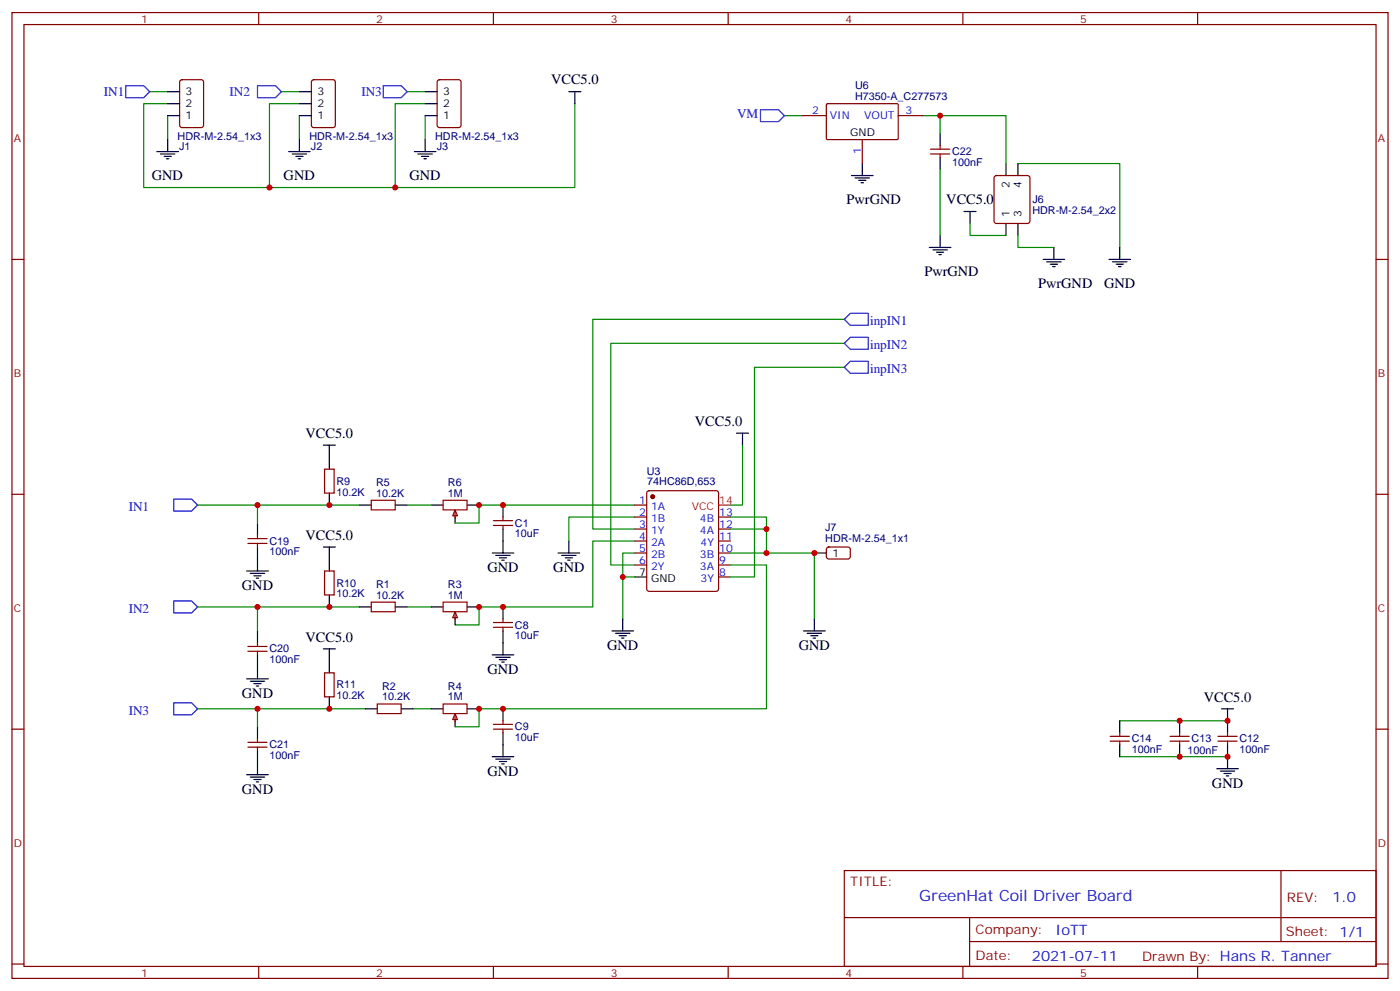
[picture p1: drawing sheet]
<svg xmlns="http://www.w3.org/2000/svg" width="412mm" height="292mm" viewBox="0 0 412 292" stroke-linecap="round" stroke-linejoin="round" font-family="sans-serif">
<g fill="none" stroke="#870000" stroke-width=".35">
<path d="M3.5 3.7h405.4v284.3h-405.4zM7.1 7.2h398.2v277.3h-398.2zM76.2 3.7v3.5M145.3 3.7v3.5M214.5 3.7v3.5M283.6 3.7v3.5M352.8 3.7v3.5M53.2 23.7l.4-.2h5.7l.6 .4 .1 13-.5 .6-5.9 .1-.6-.5-.1-12.9zM92 23.7l.4-.2h5.7l.6 .4 .1 13-.5 .6-5.9 .1-.6-.5-.1-12.9zM129 23.7l.5-.2h5.6l.7 .4v13l-.4 .6-5.9 .1-.7-.5v-12.9zM236.4 34h7M243.5 30.7l.3-.2 20.6 .1 .2 .3-.1 10-.3 .2-20.6-.1-.2-.3z"/>
<path d="M264.6 34h7M254 41.1v7.1M274.1 45.3h5.7M274.1 43.9h5.7M276.9 42.9v1M276.9 45.3v1.1M293 51.9l.5-.2h9.2l.5 .2 .2 .5v12.7l-.2 .5-.5 .2h-9.2l-.5-.2-.2-.5v-12.7zM3.5 76.4h3.6M405.3 76.4h3.6M95.6 138.1h2.8v7.1h-2.8zM3.5 145.5h3.6M73 160h5.7"/>
<path d="M73 158.6h5.7M75.8 157.5v1.1M75.8 160v1M109.4 147.3h7v2.8h-7zM134.1 150.1l.7 1.8h-1.5zM134.1 150.5v2.1M145.3 154.7h5.7M145.3 153.3h5.7M148.2 152.2v1.1M148.2 154.7v1.1M187 148.7h3.5M187 152.2h3.5"/>
<path d="M187 155.8h3.5M187 159.3h3.5M190.7 144.7l.5-.2h19.8l.5 .2 .2 .5v28.2l-.3 .5-.4 .2h-19.8l-.5-.2-.2-.5v-28.2zM211.7 152.2h3.5M211.7 155.8h3.5M211.7 159.3h3.5M405.3 145.5h3.6M95.6 168.1h2.8v7.1h-2.8zM109.4 177.3h7v2.8h-7zM187 162.8h3.5M187 166.3h3.5M211.7 162.8h3.5"/>
<path d="M211.7 166.3h3.5M211.7 169.9h3.5M243.7 161.2l.4-.2 5.9 .1 .5 .6-.1 2.4-.6 .5-6-.1-.4-.6v-2.2zM73 191.7h5.7M73 190.3h5.7M75.8 189.3v1M75.8 191.7v1.1M95.6 198.1h2.8v7h-2.8zM134.1 180.1l.7 1.8h-1.5zM134.1 180.4v2.2M145.3 184.7h5.7M145.3 183.3h5.7"/>
<path d="M148.2 182.2v1.1M148.2 184.7v1M3.5 214.7h3.6M73 220h5.7M73 218.5h5.7M75.8 217.5v1M75.8 220v1M111.1 207.3h7.1v2.8h-7.1zM134.1 210.1l.7 1.7h-1.5zM134.1 210.4v2.1M145.3 214.7h5.7M145.3 213.3h5.7"/>
<path d="M148.2 212.2v1.1M148.2 214.7v1M327 218.2h5.7M327 216.8h5.7M329.8 215.7v1.1M329.8 218.2v1.1M344.7 218.2h5.6M344.7 216.8h5.6M347.5 215.7v1.1M347.5 218.2v1.1M358.8 218.2h5.6M358.8 216.8h5.6"/>
<path d="M361.6 215.7v1.1M361.6 218.2v1.1M405.3 214.7h3.6M248.7 256.3h156.6v28.2h-156.6zM377.3 256.3v20.9M248.7 270.1h156.5M285.6 277.2h119.6M285.6 270.1v14.2M3.5 283.8h3.6M76.2 284.5v3.5M145.3 284.5v3.5M214.5 284.5v3.5"/>
<path d="M283.6 284.5v3.5M352.8 284.5v3.5M405.3 283.8h3.6"/>
</g>
<g fill="none" stroke="#008700" stroke-width=".35">
<path d="M44.1 27h5.3M49.4 30.5h-7.1v24.7h127v-24.7M49.4 34v7.1M82.9 27h5.3M88.2 30.5h-8.8v24.7M88.2 34v7.1M119.9 27h5.3M125.2 30.5h-8.8v24.7M125.2 34v7.1M231.1 34h5.3M271.6 34h24.7v14.2M276.9 34v5.3"/>
<path d="M276.9 49.9v19.4M299.9 48.2h29.9v24.6M285.8 65.8v3.5h10.5M299.9 69.3v3.5h10.5M248.7 94h-74.1v61.8h12.4M248.7 101.1h-68.8v65.2h7.1M248.7 108.1h-26.5v61.8h-7M218.7 131.1v17.6h-3.5M58.2 148.7h47.6M75.8 148.7v5.3M119.9 148.7h7.1M187 159.3h-12.4v19.4h-33.5v5.3h-7"/>
<path d="M187 152.2h-19.4v7.1M187 148.7h-45.9v5.3h-7M215.2 152.2h10.6v10.6M215.2 155.8h10.6M58.2 178.7h47.6M75.8 178.7v7M119.9 178.7h7.1M183.4 169.9h3.6M187 162.8h-3.6v19.4M215.2 162.8h24.7v19.4M215.2 166.3h10.6v42.4h-84.7v5.3h-7M58.2 208.7h49.4"/>
<path d="M75.8 208.7v5.3M121.7 208.7h5.3M329.8 212.2h31.8M329.8 222.8h31.8"/>
</g>
<g fill="none" stroke="#000" stroke-width=".35">
<path d="M49.4 27h3.5M49.4 34h3.5M49.4 30.5h3.5M88.2 27h3.5M88.2 34h3.5M88.2 30.5h3.5M125.2 27h3.6M125.2 34h3.6M125.2 30.5h3.6M167.6 27h3.5M169.3 27v3.5M276.9 39.3v3.6"/>
<path d="M46.2 44.6h6.4M47.3 45.3h4.2M48.3 46h2.1M49 46.7h.7M49.4 41.1v3.5M85 44.6h6.4M86.1 45.3h4.2M87.1 46h2.2M87.8 46.7h.7M88.2 41.1v3.5M122.1 44.6h6.3M123.1 45.3h4.3"/>
<path d="M124.2 46h2.1M124.9 46.7h.7M125.2 41.1v3.5M250.8 51.7h6.4M251.9 52.4h4.2M252.9 53.1h2.2M253.6 53.8h.8M254 48.2v3.5M276.9 46.4v3.5M296.3 48.2v3.5M299.9 48.2v3.5M273.8 72.8h6.3"/>
<path d="M274.8 73.6h4.2M275.9 74.3h2.1M276.6 75h.7M276.9 69.3v3.5M284 62.3h3.5M285.8 62.3v3.5M296.3 65.8v3.5M299.9 65.8v3.5M307.3 76.4h6.3M308.3 77.1h4.3M309.4 77.8h2.1M310.1 78.5h.7"/>
<path d="M310.4 72.8v3.6M326.7 76.4h6.3M327.7 77.1h4.3M328.8 77.8h2.1M329.5 78.5h.7M329.8 72.8v3.6M95.2 131.1h3.6M97 131.1v7M217 127.5h3.5M218.7 127.5v3.6M75.8 154v3.5M97 145.2v3.5"/>
<path d="M105.8 148.7h3.6M116.4 148.7h3.5M127 148.7h3.5M134.1 152.2v1.8M137.6 148.7h3.5M148.2 148.7v3.5M148.2 155.8v7M167.6 159.3v3.5M72.7 168.1h6.3M73.7 168.8h4.3M74.8 169.5h2.1M75.5 170.2h.7"/>
<path d="M75.8 161v7.1M95.2 161h3.6M97 161v7.1M97 175.2v3.5M105.8 178.7h3.6M116.4 178.7h3.5M127 178.7h3.5M137.6 178.7h3.5M145 162.8h6.3M146 163.5h4.3M147.1 164.2h2.1M147.8 164.9h.7"/>
<path d="M148.2 178.7v3.5M164.4 162.8h6.3M165.5 163.5h4.2M166.5 164.2h2.1M167.2 164.9h.7M187 169.9h3.5M239.9 162.8h3.5M72.7 199.8h6.3M75.8 185.7v3.6M75.8 192.8v7M95.2 191h3.6M97 191v7.1"/>
<path d="M134.1 182.2v1.8M145 192.8h6.3M146 193.5h4.3M147.1 194.2h2.1M147.8 194.9h.7M148.2 185.7v7.1M180.3 185.7h6.3M181.3 186.4h4.3M182.4 187.1h2.1M183.1 187.9h.7M183.4 182.2v3.5M236.7 185.7h6.4"/>
<path d="M237.8 186.4h4.2M238.8 187.1h2.1M239.5 187.9h.7M239.9 182.2v3.5M73.7 200.6h4.3M74.8 201.3h2.1M75.5 202h.7M75.8 214v3.5M97 205.1v3.6M107.6 208.7h3.5M118.2 208.7h3.5M127 208.7h3.5"/>
<path d="M134.1 212.2v1.8M137.6 208.7h3.5M148.2 208.7v3.5M148.2 215.7v7.1M329.8 212.2v3.5M329.8 219.3v3.5M347.5 212.2v3.5M347.5 219.3v3.5M359.8 208.7h3.6M361.6 208.7v7M361.6 219.3v7M72.7 228.1h6.3"/>
<path d="M73.7 228.8h4.3M74.8 229.5h2.1M75.5 230.2h.7M75.8 221v7.1M145 222.8h6.3M146 223.5h4.3M147.1 224.2h2.1M147.8 224.9h.7M358.4 226.3h6.4M359.5 227h4.2M360.5 227.7h2.2M361.2 228.4h.7"/>
</g>
<path d="M37 25.2h5.3l1.8 1.8-1.8 1.8h-5.3zM75.8 25.2h5.3l1.8 1.8-1.8 1.8h-5.3zM112.9 25.2h5.3l1.7 1.8-1.7 1.8h-5.3zM224 32.3h5.3l1.8 1.7-1.8 1.8h-5.3zM250.5 99.3h5.3v3.5h-5.3l-1.8-1.7zM250.5 92.3h5.3v3.5h-5.3l-1.8-1.8zM250.5 106.4h5.3v3.5h-5.3l-1.8-1.8zM51.2 146.9h5.2l1.8 1.8-1.8 1.8h-5.2zM51.2 176.9h5.2l1.8 1.8-1.8 1.7h-5.2zM51.2 206.9h5.2l1.8 1.8-1.8 1.7h-5.2z" fill="none" stroke="#00f" stroke-width=".35"/>
<path d="M130.5 147.3h7.1v2.8h-7.1zM130.5 177.3h7.1v2.8h-7.1zM130.5 207.3h7.1v2.8h-7.1z" fill="none" stroke="#a10000" stroke-width=".35"/>
<circle cx="192.3" cy="146.2" r=".53" fill="#870000" stroke="#870000" stroke-width=".35"/>
<path d="M211.7 148.7h3.5" fill="none" stroke="#f00" stroke-width=".35"/>
<g fill="#c00">
<circle cx="79.4" cy="55.2" r=".88"/>
<circle cx="116.4" cy="55.2" r=".88"/>
<circle cx="141.1" cy="208.7" r=".88"/>
<circle cx="183.4" cy="169.9" r=".88"/>
<circle cx="148.2" cy="208.7" r=".88"/>
<circle cx="148.2" cy="178.7" r=".88"/>
<circle cx="148.2" cy="148.7" r=".88"/>
<circle cx="141.1" cy="148.7" r=".88"/>
<circle cx="141.1" cy="178.7" r=".88"/>
<circle cx="225.8" cy="162.8" r=".88"/>
<circle cx="225.8" cy="155.8" r=".88"/>
<circle cx="239.9" cy="162.8" r=".88"/>
<circle cx="361.6" cy="212.2" r=".88"/>
<circle cx="347.5" cy="212.2" r=".88"/>
<circle cx="347.5" cy="222.8" r=".88"/>
<circle cx="361.6" cy="222.8" r=".88"/>
<circle cx="97" cy="178.7" r=".88"/>
<circle cx="97" cy="148.7" r=".88"/>
<circle cx="97" cy="208.7" r=".88"/>
<circle cx="75.8" cy="148.7" r=".88"/>
<circle cx="75.8" cy="178.7" r=".88"/>
<circle cx="75.8" cy="208.7" r=".88"/>
<circle cx="276.9" cy="34" r=".88"/>
</g>
<text font-size="4.6" fill="#00f" x="270.8" y="265.3">GreenHat Coil Driver Board</text>
<g font-size="4.2">
<text x="162.3" y="24.9">VCC5.0</text>
<text x="44.7" y="53.1">GND</text>
<text x="83.6" y="53.1">GND</text>
<text x="120.6" y="53.1">GND</text>
<text x="249.4" y="60.1">PwrGND</text>
<text x="278.8" y="60.1">VCC5.0</text>
<text x="272.3" y="81.3">PwrGND</text>
<text x="305.8" y="84.8">PwrGND</text>
<text x="325.2" y="84.8">GND</text>
<text x="204.7" y="125.4">VCC5.0</text>
<text x="90" y="128.9">VCC5.0</text>
<text x="90" y="158.9">VCC5.0</text>
<text x="71.3" y="173.7">GND</text>
<text x="143.6" y="168.5">GND</text>
<text x="163" y="168.5">GND</text>
<text x="90" y="188.9">VCC5.0</text>
<text x="178.9" y="191.4">GND</text>
<text x="235.3" y="191.4">GND</text>
<text x="143.6" y="198.4">GND</text>
<text x="71.3" y="205.5">GND</text>
<text x="354.6" y="206.6">VCC5.0</text>
<text x="71.3" y="233.7">GND</text>
<text x="143.6" y="228.4">GND</text>
<text x="357" y="232">GND</text>
</g>
<g font-size="4.2" fill="#00f">
<text x="392.5" y="265.6">1.0</text>
<text x="310.9" y="275.1">IoTT</text>
<text x="304" y="282.9">2021-07-11</text>
</g>
<g font-size="3.9" fill="#00f">
<text x="30.6" y="28.2">IN1</text>
<text x="67.6" y="28.2">IN2</text>
<text x="106.4" y="28.2">IN3</text>
<text x="217.1" y="34.7">VM</text>
<text x="256.3" y="95.8">inpIN1</text>
<text x="256.3" y="102.8">inpIN2</text>
<text x="256.3" y="109.9">inpIN3</text>
<text x="37.9" y="150.5">IN1</text>
<text x="37.9" y="180.5">IN2</text>
<text x="37.9" y="210.4">IN3</text>
</g>
<g font-size="3.9" fill="#800">
<text x="250.5" y="260.9">TITLE:</text>
<text x="379.1" y="265.6">REV:</text>
<text x="287.4" y="275.1">Company:</text>
<text x="378.7" y="275.7">Sheet: 1/1</text>
<text x="287.4" y="282.8">Date:</text>
<text x="336.4" y="282.8">Drawn By: Hans R. Tanner</text>
</g>
<g font-size="3.2" fill="#800">
<text x="41.6" y="6.7">1</text>
<text x="110.8" y="6.7">2</text>
<text x="179.9" y="6.7">3</text>
<text x="249.1" y="6.7">4</text>
<text x="318.2" y="6.7">5</text>
<text x="4.1" y="41.8">A</text>
<text x="405.9" y="41.8">A</text>
<text x="4.1" y="110.9">B</text>
<text x="405.9" y="110.9">B</text>
<text x="4.1" y="180.1">C</text>
<text x="405.9" y="180.1">C</text>
<text x="4.1" y="249.2">D</text>
<text x="405.9" y="249.2">D</text>
<text x="41.6" y="287.5">1</text>
<text x="110.8" y="287.5">2</text>
<text x="179.9" y="287.5">3</text>
<text x="249.1" y="287.5">4</text>
<text x="318.2" y="287.5">5</text>
</g>
<g font-size="3.2">
<text x="54.7" y="28">3</text>
<text x="93.5" y="28">3</text>
<text x="130.5" y="28">3</text>
<text x="54.7" y="35.1">1</text>
<text x="54.7" y="31.6">2</text>
<text x="93.5" y="35.1">1</text>
<text x="93.5" y="31.6">2</text>
<text x="130.5" y="35.1">1</text>
<text x="130.5" y="31.6">2</text>
<text x="250.5" y="40.2">GND</text>
<text x="297.4" y="55.5" transform="rotate(-90 297.4 55.5)">2</text>
<text x="300.9" y="55.5" transform="rotate(-90 300.9 55.5)">4</text>
<text x="297.4" y="64" transform="rotate(-90 297.4 64)">1</text>
<text x="300.9" y="64" transform="rotate(-90 300.9 64)">3</text>
<text x="245.2" y="163.9">1</text>
<text x="188.3" y="169.5">7</text>
<text x="191.8" y="171.3">GND</text>
</g>
<g font-size="3.2" fill="#000080">
<text x="251.9" y="29.5">H7350-A_C277573</text>
<text x="251.9" y="26.3">U6</text>
<text x="52.3" y="41.1">HDR-M-2.54_1x3</text>
<text x="91.1" y="41.1">HDR-M-2.54_1x3</text>
<text x="128.2" y="41.1">HDR-M-2.54_1x3</text>
<text x="52.8" y="44">J1</text>
<text x="91.6" y="44">J2</text>
<text x="128.6" y="44">J3</text>
<text x="280.5" y="45.7">C22</text>
<text x="280.5" y="48.9">100nF</text>
<text x="304.1" y="59.8">J6</text>
<text x="304.1" y="63">HDR-M-2.54_2x2</text>
<text x="99.1" y="142.7">R9</text>
<text x="110.8" y="143.1">R5</text>
<text x="132" y="143.1">R6</text>
<text x="190.5" y="139.9">U3</text>
<text x="190.7" y="142.7">74HC86D,653</text>
<text x="99.1" y="145.9">10.2K</text>
<text x="110.8" y="146.2">10.2K</text>
<text x="132" y="146.2">1M</text>
<text x="151.7" y="155">C1</text>
<text x="79.4" y="160.3">C19</text>
<text x="151.7" y="158.2">10uF</text>
<text x="243.1" y="159.6">HDR-M-2.54_1x1</text>
<text x="243.1" y="156.5">J7</text>
<text x="79.4" y="163.5">100nF</text>
<text x="99.1" y="172.7">R10</text>
<text x="110.8" y="173">R1</text>
<text x="132" y="173">R3</text>
<text x="99.1" y="175.9">10.2K</text>
<text x="110.8" y="176.2">10.2K</text>
<text x="132" y="176.2">1M</text>
<text x="151.7" y="185">C8</text>
<text x="151.7" y="188.2">10uF</text>
<text x="79.4" y="195.3">100nF</text>
<text x="79.4" y="192.1">C20</text>
<text x="99.1" y="202.7">R11</text>
<text x="112.6" y="203">R2</text>
<text x="132" y="203">R4</text>
<text x="99.1" y="205.8">10.2K</text>
<text x="112.5" y="206.2">10.2K</text>
<text x="132" y="206.2">1M</text>
<text x="151.7" y="215">C9</text>
<text x="79.4" y="220.3">C21</text>
<text x="151.7" y="218.2">10uF</text>
<text x="333.4" y="221.7">100nF</text>
<text x="333.4" y="218.5">C14</text>
<text x="351" y="218.5">C13</text>
<text x="365.1" y="221.7">100nF</text>
<text x="365.1" y="218.5">C12</text>
<text x="79.4" y="223.5">100nF</text>
<text x="349.8" y="222.1">100nF</text>
</g>
<g font-size="3.2" fill="#00f">
<text x="239.3" y="33.7">2</text>
<text x="244.5" y="35.1">VIN</text>
<text x="254.6" y="35.1">VOUT</text>
<text x="266.7" y="33.7">3</text>
<text x="253.6" y="45.2" transform="rotate(-90 253.6 45.2)">1</text>
<text x="188.3" y="148.3">1</text>
<text x="188.3" y="151.9">2</text>
<text x="188.3" y="155.4">3</text>
<text x="191.8" y="150.1">1A</text>
<text x="191.8" y="153.6">1B</text>
<text x="206.2" y="153.6">4B</text>
<text x="211.8" y="155.4">12</text>
<text x="211.8" y="151.9">13</text>
<text x="188.3" y="158.9">4</text>
<text x="191.8" y="157.2">1Y</text>
<text x="191.8" y="160.7">2A</text>
<text x="206.2" y="157.2">4A</text>
<text x="206.4" y="160.7">4Y</text>
<text x="211.8" y="158.9">11</text>
<text x="188.3" y="162.5">5</text>
<text x="188.3" y="166">6</text>
<text x="191.8" y="164.2">2B</text>
<text x="191.8" y="167.7">2Y</text>
<text x="206.2" y="164.2">3B</text>
<text x="206.2" y="167.7">3A</text>
<text x="211.8" y="166">9</text>
<text x="211.8" y="162.5">10</text>
<text x="206.4" y="171.3">3Y</text>
<text x="211.8" y="169.5">8</text>
</g>
<g font-size="3.2" fill="#f00">
<text x="211.8" y="148.3">14</text>
<text x="203.8" y="150.1">VCC</text>
</g>
</svg>
